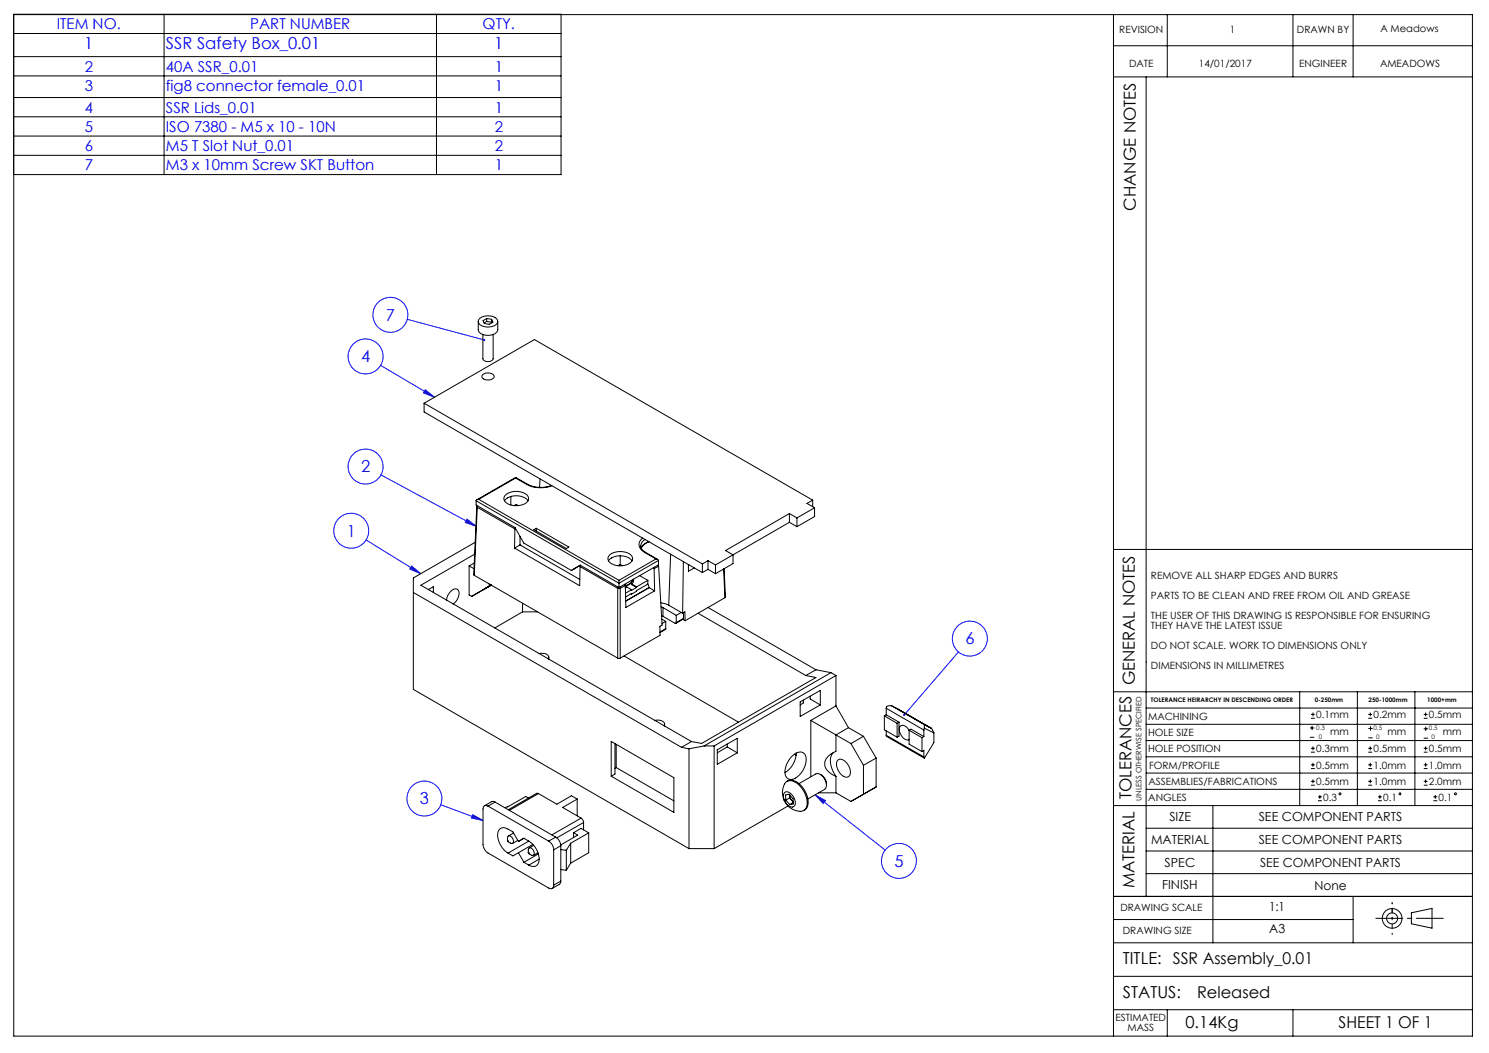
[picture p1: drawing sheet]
<svg xmlns="http://www.w3.org/2000/svg" width="420mm" height="297mm" viewBox="0 0 420 297" stroke-linecap="round" stroke-linejoin="round" font-family="sans-serif">
<g fill="none" stroke="#000" stroke-width=".28">
<path d="M3.8 16h154.5M3.8 9.5h154.5M3.9 4.1h411.4v288.1h-411.4l-.1-288.2h154.5v45.2h-154.5M46.3 4v45.2M123.1 4v45.2M314.1 4.1v288.1M314.1 12.9h101.2M329.2 4.1v17.6M364.7 4.1v17.6M381.7 4.1v17.6M3.8 21.4h154.5M3.8 27.5h154.5"/>
<path d="M3.8 32.9h154.5M3.8 38.4h154.5M314.1 21.7h101.2M323.3 21.7v231.1M3.8 43.8h154.5M314.1 155h101.2M314.1 195.1h101.2M323.3 199.7h92M366.6 195.1v32.1M382.9 195.1v32.1M399.1 195.1v32.1M323.3 218h92"/>
<path d="M323.3 213.5h92M323.3 208.9h92M323.3 204.3h92M369.6 205.3h1M369.6 208h1M369.8 202.6h1.1M369.8 201.5h1.1M369.8 212.2h1.1M369.8 211.1h1.1M369.8 216.8h1.1M369.8 215.7h1.1M370.1 204.8v1"/>
<path d="M370.3 201v1M370.3 210.5v1.1M370.3 215.2v1M370.3 219.8v1.1M385.9 202.6h1.1M385.9 201.5h1.1M385.9 212.2h1.1M385.9 211.1h1.1M385.9 216.8h1.1M385.9 215.7h1.1M386 205.5h1.1M386 208.1h1.1"/>
<path d="M386.5 201v1M386.5 210.5v1.1M386.5 215.2v1M386.5 219.8v1.1M386.6 204.9v1.1M401.6 202.6h1.1M401.6 201.5h1.1M401.6 212.2h1.1M401.6 211.1h1.1M401.6 216.8h1.1M401.6 215.7h1.1M401.7 205.6h1"/>
<path d="M401.7 208.2h1M402.1 201v1M402.1 210.5v1.1M402.1 215.2v1M402.1 219.8v1.1M402.2 205v1.1M314.1 227.2h101.2M323.3 222.6h92M323.3 233.6h92M342.1 227.2v38.7M369.8 221.5h1.1M369.8 220.4h1.1"/>
<path d="M371.8 225.8h1.1M371.8 224.8h1.1M372.3 224.2v1.1M385.9 221.5h1.1M385.9 220.4h1.1M388.7 225.8h1M388.7 224.8h1M389.2 224.2v1.1M401.6 221.5h1.1M401.6 220.4h1.1M404.3 225.8h1.1M404.3 224.8h1.1"/>
<path d="M404.8 224.2v1.1M314.1 252.8h101.2M314.1 259.4h67.6M323.3 240h92M323.3 246.4h92M381.7 252.8v13.1M398.1 257.5l5.8-1.3v5.6l-5.8-1.2zM314.1 265.9h101.2M314.1 275.4h101.2M314.1 284.8h101.2M329.2 284.8v7.4M364.7 284.8v7.4"/>
<circle cx="378" cy="223.9" r=".27"/>
<circle cx="394.9" cy="223.9" r=".28"/>
<circle cx="410.5" cy="223.9" r=".26"/>
<circle cx="392.7" cy="259" r="2.78"/>
<circle cx="392.7" cy="259" r="1.55"/>
</g>
<g fill="none" stroke="#00f" stroke-width=".28">
<path d="M114.9 90.1l21.7 5.8M107.4 103l15.2 9M119.9 109.9l2.7 2.1-3.1-1.2zM107.5 133.9l26.9 14.6M103.3 152.3l15.4 9.5M116.1 159.7l2.6 2.1-3.1-1.3zM131.7 146.4l2.7 2.1-3.2-1.1zM270.4 183.9l-15.3 17.7M124.3 227l11.9 4.4M133.3 229.8l2.9 1.6-3.2-.7zM229.9 224.2l2.9 1.6-.6 .8zM229.9 224.2l19.8 15.6"/>
<circle cx="110.1" cy="88.8" r="4.9"/>
<circle cx="103.1" cy="100.5" r="4.9"/>
<circle cx="103.1" cy="131.6" r="4.9"/>
<circle cx="99.1" cy="149.7" r="4.9"/>
<circle cx="273.6" cy="180.1" r="4.9"/>
<circle cx="119.7" cy="225.2" r="4.9"/>
<circle cx="253.6" cy="242.8" r="4.9"/>
</g>
<path d="M392.7 259v-4.4M392.7 254.6v4.4M392.7 259v4.6" fill="none" stroke="#000" stroke-width=".28" stroke-dasharray="15.2 1.3 1.3 1.3" stroke-dashoffset="14.9"/>
<path d="M388.1 259h19" fill="none" stroke="#000" stroke-width=".28" stroke-dasharray="15.2 1.3 1.3 1.3" stroke-dashoffset="7.6"/>
<path d="M136.3 95.7l.1 .5 .4-.1 .1-.1-.3-.1 .3 .1-.1-.4zM119.9 109.9l2.7 2.1-3.1-1.2zM131.7 146.4l2.7 2.1-3.2-1.1zM116.1 159.7l2.6 2.1-3.1-1.3zM133.3 229.8l2.9 1.6-3.2-.7zM254.8 201.4v.5l.3-.3-.3 .3a.34 .34 0 0 0 .5 0 .34 .34 0 0 0 0-.5 .34 .34 0 0 0-.5 0zM229.9 224.2l2.9 1.6-.6 .8z" fill="#00f"/>
<g fill="none" stroke="#000" stroke-width=".28">
<path d="M134.9 90.7v2.3a2.82 2.82 0 0 0 3.7 1.5 2.12 2.12 0 0 0 1.8-1.5v-2.3M135.4 89.8a3.8 3.8 0 0 1 4.9 .4 1.6 1.6 0 0 1-1.7 1.9 3.3 3.3 0 0 1-3.7-1.2l.1-.8zM136.2 94.4v6.8a1.69 1.69 0 0 0 2.9 0v-6.8M137.3 89.8l-1.1 .6 .4 .9 1.4 .2 1-.6-.3-.8M137.3 89.8l1.4 .3M137.3 90.7l-.7 .4M137.3 90.7l1.4 .2M137.3 89.8v.9M138.7 90.9v.1M138.7 90.1v.8M119.6 113.7l78.5 45.4M119.6 113.7l31.1-17.9 78.5 45.3"/>
<path d="M119.6 113.7v2.5l78.5 45.3M136.1 105.7a2.27 2.27 0 0 1 3.3 .3 1.94 1.94 0 0 1-3.3 .6l-.2-.2zM142.7 139.6a4.8 4.8 0 0 1 6.2 .3 1.74 1.74 0 0 1-1.4 2.4 4.8 4.8 0 0 1-5.2-1 1.29 1.29 0 0 1 .4-1.7zM145.5 134.7v.1M145.5 134.7l3.4 1.9M145.5 134.7l-11 6.3M145.5 134.8l3.1 1.9M145.5 134.8l-10.5 6M148.6 136.7a8.7 8.7 0 0 0 7.1 .3M148.9 136.6a8.2 8.2 0 0 0 6.6 .3M148.9 136.6l-.3 .1M152.3 135.1l-.1 2.4"/>
<path d="M132.3 159.6v8.2l.8 .4 4.9-2.9M132.3 159.6l1.4 .8M133.8 158.8l-1.5 .8M133.9 156.3l-15.2 8.8 76.4 44.1M134 153l-17.4 10v31.4l77.7 45M134.3 141.2l40.3 23.3M134.3 141.2v1.2l11 6.4 2.4 4.4 13.4 7.7M134.5 142.8l-.9 19.3 .2 .2M134.5 142.8l.1 .3M134.5 142.6v.2M134.6 143.1l-.8 19.2M134.6 143.1l10.6 6.1"/>
<path d="M134.7 142.7l-.1 .4M135 140.8l-.6 .2-.1 .2M135 140.8l39.6 22.9M142.3 141.2a4.6 4.6 0 0 1 6.6 0M144.1 140v2.4M145 142.6l.6-.3 .6 .3M145.1 154.6l18.4 10.6 .1-5.4M145.2 149.2l-.1 5.4M145.3 148.9l-.1 .3M146.7 153.7l16.8 9.7M146.7 151.3v2.4M146.7 153.7l-1.6 .9"/>
<path d="M150.6 149.4l.7-.4 9.1 5.3-.7 .4zM151.3 149v.8M163.6 159.8l10.6 6.1M163.7 159.4l10.9 6.3M163.7 159.4l-2.6 1.5M163.7 159.5l-.1 .3M171.6 158.2a4.6 4.6 0 0 1 6.7 0M172 156.5a4.9 4.9 0 0 1 6.3 .4 1.7 1.7 0 0 1-1.5 2.4 4.7 4.7 0 0 1-5.1-1 1.36 1.36 0 0 1 .3-1.8zM174.9 159.2l.7 .4M174.9 159.2l-.6 .4M174.9 156.8v2.4M181.3 151.8a2.26 2.26 0 0 0-1 2.2 2.26 2.26 0 0 0 1.6 1.8"/>
<path d="M181.9 155.8h.2M181.9 155.8l3.1 1.9M181.9 152.1a1.96 1.96 0 0 0-1.2 2 1.96 1.96 0 0 0 1.4 1.7M182.1 155.8l3.4 2M183 152.8l-.5 .2a3.1 3.1 0 0 0-1.7 1.6M185 157.7l.7 .4M185 157.7l-10.4 6M185.6 159.3l.2 .4M185.7 158.1l-11.1 6.4M185.7 158.1v1.2l-11.1 6.4M185.8 159.7l1 16.6-.7 .4 .1 2.5-11.3 6.4M185.8 159.7l-1.3 .7"/>
<path d="M189.2 156.3l-.6 14.4M192.8 158.4l-.3 14.6M194.2 159.2v1.9l1.6-.9M194.3 159.3h-.1M198.1 159.1v2.4M199.7 158.1l2.1 1.2M199.7 158.1l-1.6 1M199.7 158.1v2.5M201.8 159.3v2.5M206.8 156.5l-5 2.8M206.8 156.5v2.5l-5 2.8M222.7 144.8l-18.1 10.5 2.2 1.2"/>
<path d="M222.7 144.8l2.1 1.3M222.7 144.8v2.5M222.7 147.3l-15.9 9.2M222.7 147.3l2.1 1.3M224.8 146.1v2.5M229.2 141.1l-1.6 .9 2.2 1.2M229.2 141.1v1.8M229.8 143.2l-5 2.9M229.8 143.2v2.5l-5 2.9M116.6 167.1l75.6 43.7M120.8 166.3l1.4-.8v1.6M126 169.3a3.4 3.4 0 0 1 2.6-3.2 1.54 1.54 0 0 1 .7 2.4l-.7 1.1-.8 .8"/>
<path d="M133.8 162.3l40.4 23.3M136.2 166.4l2.4-1.4zM138 164.7v.6M138.6 165l-.6 .3M147.4 172.6l-7.8 4.5M147.4 172.6h4.2M147.4 170.1v2.5M174.2 165.9h.7M174.2 165.9v19.7M174.3 165.6l-.1 .3M174.6 163.7v.8M174.6 164.5v1.2"/>
<path d="M174.8 165.6l.1 .3M174.9 165.9v19.7M176.3 164.8l.1 .3M176.3 165.7l.5-.1 1.4 .7M176.4 165.1l-1.5 .8M176.4 165.1l.1 6.2 8.1-4.7M178 167.5l.2 .1M178.2 166.3l-1.8 1M178.2 167.6v-.2l-1.7 1M178.2 164.7v.2l1.4 .8M178.2 164.7l1.4 .8M178.4 163.5a2.55 2.55 0 0 1-2 1.8"/>
<path d="M178.5 163.5a2.48 2.48 0 0 1-2.1 1.7M178.6 163.4l.1 .4M178.7 163.4v.6l-.5 .7M179.6 165.5v.2M179.6 165.7l-1.4 .8v-.2M180.4 162.4l2.3 1.3M182.7 164.8l.4 .9M182.7 163.7v1l-4.5 2.9M182.7 163.7l-3.1 1.8M183.1 165.7l-6.6 3.8M183.1 165.7l1.5 .9M184.4 160.1l.1 .3"/>
<path d="M184.5 160.4l.1 6.2M186.4 170l2.2 .7M186.5 171.2l.5 .2M186.6 173.7l.4 .1M186.7 174.6l1.1 .7M187 173.8l3.5 2.1 .2-.3M187 171.4l3.7 2.2M187 171.4v2.4M187.8 177.3l-.1 .2-1.5 .9M187.8 175.3l-1 .6M187.8 175.3v2M187.8 177.3l-1.6 1"/>
<path d="M188.6 170.7l3.9 2.3M190.7 173.6v2M192.2 172.8l-1.5 .8M192.5 173l.7-.4 .1 2.5M192.6 174.7l.7 .4M192.8 174.4l-2.2 1.4M192.8 172.8v1.6M192.8 174.4l-2.1 1.2M196.9 173l30.4 17.5M199.7 160.6l-1.6 .9M199.7 160.6l2.1 1.2M199.7 171.3l30.5 17.6"/>
<path d="M204.1 160.5l.4 8.1M204.3 160.4l.3 8-.1 .2M204.5 168.6l-11.2 6.5M152 184.3a1.93 1.93 0 0 1 2.8 1.3l-.2 .2M154.8 185.3v.6M174.2 185.6h.7M176 185l32.3 18.7M225.7 198l5.7-3.3v4.1l-5.7 3.3zM226.6 197.5v.8l-.9 .5M227.3 190.5l2.9 .6-32.3 18.6-2.8-.5M228.5 196.4v.8l2.9 1.6M230.2 188.9l-2.9 1.6"/>
<path d="M230.2 188.9l4.2 .8M234.4 189.7l-35.8 20.7M234.4 189.7l1.4 .8M235.8 190.5l-34.4 19.9M235.8 190.5v8.6M235.8 199.1l-7.1 4.1M235.8 199.1l3.5 6.1M250 199.8l10.6 6.1M250 199.8v1.8M251.5 199.1l-.6-.1a.71 .71 0 0 0-.9 .8M251.5 199.1l11.1 6.3M251.5 199.1l9.5 5.4"/>
<path d="M172.4 209.1l17.7 10.3v9.7l-17.7-10.2zM173.5 209.8v8.5l-1.1 .6M173.8 216.5l-.3 .2M173.8 216.5l16.3 9.4M173.8 210v6.5M184.7 203.2l.8-.1a1.51 1.51 0 0 1 1.9 1.3l-.1 .3M187.5 204.2v.6M192.2 210.8l2.1 .4M194.3 211.2v28.2M195.1 209.2l-2.9 1.6M198.6 210.4h2.8M198.6 210.4l-4.3 .8"/>
<path d="M201.4 210.4v29M202.3 211.5l5.7-3.3v4.1l-5.7 3.3zM205.1 210.7l2.9 1.6M205.1 210.7l-2.8 1.6M205.1 209.9v.8M223.5 213.2a2.29 2.29 0 0 1 3.6-.3 5.8 5.8 0 0 1-3.9 6.9 1.85 1.85 0 0 1-1.8-2.3l.6-2.3zM224 212.8l.6 .2M224.6 212.4a6.6 6.6 0 0 1-3.2 5.5M228.7 203.2v15.9M228.7 203.2l7.1 4.1M231.4 218.4a3.2 3.2 0 0 1 1.7 3.1M235.1 212.2a3.7 3.7 0 0 0-.6 4.1l1.3 2.7"/>
<path d="M235.8 207.3v4.6a4.1 4.1 0 0 0-3.1 4.2 5 5 0 0 0 3.1 2.9M235.8 219v4.6M235.8 207.3l4.2 2.4M236.4 214.3a2.09 2.09 0 0 1 2.7 1.2 2.71 2.71 0 0 1 .2 3.6 3.1 3.1 0 0 1-3.3-2.8 1.86 1.86 0 0 1 .4-2zM239.3 205.2l-3.5 2.1M239.3 205.2l4.3 2.5M240 209.7l3.6 6.2M243.6 215.9v8.1M243.6 207.7l-3.6 2M243.6 207.7l3.5 6.1M247.1 213.8l-3.5 2.1M247.1 213.8v8.2l-3.5 2"/>
<path d="M249.4 201.9l3.6 2.1M249.4 201.9v3.9l3.6 2.1M250 207.4l.1 .3 10.6 6.2M250 207.4l10.6 6.1M250 206.2v1.2M250 201.6l3.6 2.1M250 201.6l-.6 .3M253 204v3.9M253.6 203.7v3.9l-.6 .3M253.6 203.7l-.6 .3M256.4 206v-.1a1.83 1.83 0 0 0-2.4-1.2 2.74 2.74 0 0 0 2.4 4v-.1M256.4 206l.6-.3 3.6 2"/>
<path d="M256.4 206v3.9l3.7 2.1M256.4 206l3.7 2.1M260.1 212l.5-.3v1.8M260.1 208.1v3.9M260.6 213.5l.1 .4M260.6 205.9v1.8M260.6 207.7l-.5 .4M260.7 205.4l-.1 .5M260.7 205.4l2.7 1.3M261 204.5a.54 .54 0 0 0-.3 .9M261 204.5l1.7 1 .7 1.2M263.4 206.7v2.7l-2.7 4.5"/>
<path d="M137.7 227.4a.86 .86 0 0 0-1-.1 .86 .86 0 0 0-.5 .9v10a3.2 3.2 0 0 0 1.5 2.4l17.1 9.9a.85 .85 0 0 0 1 .1 .85 .85 0 0 0 .4-.9M137.7 227.4l17.1 9.8M139.6 226.2l-.5-.2-.5 .1-1.9 1.2M139.6 226.2l-1.9 1.2M139.6 226.2l17.1 9.9M143.2 237.1h.1l.1 .3zM143.2 237.1v-1.1l.2-.2a1.38 1.38 0 0 1 1.2 2.1l-.6-.1-.7-.4M144.9 234.9l-1.5 .9M146.1 237l-1.5 .9M149.1 225.1l-.8-.5-5.1 3-.9 .2M149.2 237.2a6 6 0 0 1 2.7 6.1 1.71 1.71 0 0 1-2.7 .7M149.2 237.2l-1.4-.8-1.6 .9-1.5-2.7a3.4 3.4 0 0 0-3.6-.9 3.2 3.2 0 0 0-.3 3.8l.3 .7a6.1 6.1 0 0 0 2.2 2.4"/>
<path d="M149.2 237.2l-5.9 3.4M150.3 238.2l-4.1 2.3M150.5 238.4l-1.2 .8M151.9 223.8h-.5l-8 4.6M151.9 223.8l5.2 3 4.1-2.4 1.6 1M151.9 223.8l-8.2 4.8M154.8 237.2a2.97 2.97 0 0 1 1.4 2.5M156.2 239.7v10M156.7 236.1a3.1 3.1 0 0 1 1.5 2.4M156.7 236.1l-1.9 1.1M158.2 238.5l-2 1.2M158.2 238.5v10"/>
<path d="M158.2 239.6l1.5 .2M159.7 239.8v5.7M161 237.8l-1.3 2M161 237.8v5.6M161.8 234.9l2.1-1.3 2.2 1.3M161.8 234.9l1.1 .6-4.7 2.8M161.8 234.9v1.3M162.8 225.4l-4.1 2.3 5.2 3M162.8 225.4v4.7M163.9 230.7l.6 .8 .1 .5M163.9 230.7l-8.2 4.8M164.6 232v2.1"/>
<path d="M164.6 232l-7.5 4.3M166.1 234.9l-5.1 2.9M166.1 234.9v5.6l-5.1 2.9M194.3 239.4h7.1M221.3 223.6a1.69 1.69 0 0 1 2.4 .9l.3 .6a1.69 1.69 0 0 1-.4 2.5 3 3 0 0 1-2.3-4zM221.4 220.9a2.22 2.22 0 0 1 3.2-.1 6.7 6.7 0 0 1 2.8 7.1 2.27 2.27 0 0 1-3.1 .7 5.3 5.3 0 0 1-2.9-7.7zM221.7 225.7l-.1-1.5 1-.2 1.1 1.3 .1 1.5-1.1 .1M221.7 225.7l1 1.2M222 220.4a3.2 3.2 0 0 1 4.1 1.4 5.7 5.7 0 0 1 1.3 6.4l-.7 .4M222.3 227.3l-20.9 12.1M222.7 224.3l.6 1.4M222.7 224.2v.1"/>
<path d="M222.7 224.3v.7M222.7 225l-1 .7M222.7 225l.6 .7M223.3 225.7l.4 .3M223.3 225.7l.4 .5M223.7 226.3l-1 .6M225.4 221l4.7-2.7a2.66 2.66 0 0 1 2.9 2.5 1.75 1.75 0 0 1-.4 1.8l-4.7 2.8M230.9 223.6h4.9M235.8 223.6l4.2 2.5 3.6-2.1M146.2 240.5l-1.5 .9-1.4-.8M146.2 240.5l1.6 2.7M147.8 243.2l1.4 .8"/>
<path d="M149 240.5h.2l.1 .3zM149 240.5v-.8l.3-.5a1.38 1.38 0 0 1 1.2 2.1l-.6-.1-.7-.4M151.7 240.5l-1.2 .8M151.9 240.8l-4.1 2.4M152.1 242.3l-2.9 1.7M158.2 248.5l-.4 .9-2 1.2M158.2 248.5l-2 1.2M158.2 245.2l1.5 .3M161 243.4l-1.3 2.1"/>
</g>
<g font-size="4.7" fill="#00f">
<text x="23.8" y="14">1</text>
<text x="46.8" y="14">SSR Safety Box_0.01</text>
<text x="139.4" y="14">1</text>
<text x="108.8" y="90.4">7</text>
<text x="101.8" y="102.2">4</text>
<text x="101.8" y="133.2">2</text>
<text x="97.8" y="151.3">1</text>
<text x="272.3" y="181.8">6</text>
<text x="118.4" y="226.9">3</text>
<text x="252.3" y="244.5">5</text>
</g>
<g font-size="4.7">
<text x="320.4" y="59.4" transform="rotate(-90 320.4 59.4)">CHANGE NOTES</text>
<text x="320.1" y="193.3" transform="rotate(-90 320.1 193.3)">GENERAL NOTES</text>
<text x="319.2" y="225.4" transform="rotate(-90 319.2 225.4)">TOLERANCES</text>
<text x="320" y="250.5" transform="rotate(-90 320 250.5)">MATERIAL</text>
<text x="316.7" y="271.8">TITLE: SSR Assembly_0.01</text>
<text x="316.7" y="281.4">STATUS:</text>
<text x="334.4" y="290.1">0.14Kg</text>
</g>
<g font-size="4.6">
<text x="337.7" y="281.4">Released</text>
<text x="377.6" y="290.1">SHEET 1 OF 1</text>
</g>
<g font-size="4.2" fill="#00f">
<text x="16" y="8.2">ITEM NO.</text>
<text x="70.6" y="8.2">PART NUMBER</text>
<text x="136.1" y="8.2">QTY.</text>
<text x="23.9" y="20.2">2</text>
<text x="46.8" y="20.2">40A SSR_0.01</text>
<text x="139.5" y="20.2">1</text>
<text x="23.9" y="25.6">3</text>
<text x="46.8" y="25.6">fig8 connector female_0.01</text>
<text x="139.5" y="25.6">1</text>
<text x="23.9" y="31.7">4</text>
<text x="46.8" y="31.7">SSR Lids_0.01</text>
<text x="139.5" y="31.7">1</text>
<text x="23.9" y="37.2">5</text>
<text x="46.8" y="37.2">ISO 7380 - M5 x 10 - 10N</text>
<text x="139.5" y="37.2">2</text>
<text x="23.9" y="42.6">6</text>
<text x="46.8" y="42.6">M5 T Slot Nut_0.01</text>
<text x="139.5" y="42.6">2</text>
<text x="23.9" y="48">7</text>
<text x="46.8" y="48">M3 x 10mm Screw SKT Button</text>
<text x="139.5" y="48">1</text>
</g>
<g font-size="3.5">
<text x="329.8" y="231.6">SIZE</text>
<text x="355.1" y="231.6">SEE COMPONENT PARTS</text>
<text x="324.7" y="237.9">MATERIAL</text>
<text x="355.1" y="237.9">SEE COMPONENT PARTS</text>
<text x="328.5" y="244.6">SPEC</text>
<text x="355.5" y="244.6">SEE COMPONENT PARTS</text>
<text x="327.8" y="250.8">FINISH</text>
<text x="370.8" y="251.1">None</text>
<text x="358" y="257.1">1:1</text>
<text x="358" y="263.2">A3</text>
</g>
<g font-size="2.8">
<text x="315.7" y="9.4">REVISION</text>
<text x="346.9" y="9.4">1</text>
<text x="365.8" y="9.4">DRAWN BY</text>
<text x="389.4" y="9.1">A Meadows</text>
<text x="318.5" y="18.8">DATE</text>
<text x="338.2" y="18.8">14/01/2017</text>
<text x="366.4" y="18.8">ENGINEER</text>
<text x="389.3" y="18.8">AMEADOWS</text>
<text x="324.7" y="163.4">REMOVE ALL SHARP EDGES AND BURRS</text>
<text x="324.7" y="169">PARTS TO BE CLEAN AND FREE FROM OIL AND GREASE</text>
<text x="324.7" y="174.6">THE USER OF THIS DRAWING IS RESPONSIBLE FOR ENSURING</text>
<text x="324.7" y="177.5">THEY HAVE THE LATEST ISSUE</text>
<text x="324.7" y="183.1">DO NOT SCALE. WORK TO DIMENSIONS ONLY</text>
<text x="324.7" y="188.8">DIMENSIONS IN MILLIMETRES</text>
<text x="323.9" y="203.1">MACHINING</text>
<text x="371.3" y="202.6">0.1mm</text>
<text x="387.4" y="202.6">0.2mm</text>
<text x="403.1" y="202.6">0.5mm</text>
<text x="323.8" y="207.6">HOLE SIZE</text>
<text x="375.2" y="207.4">mm</text>
<text x="391.3" y="207.4">mm</text>
<text x="407" y="207.4">mm</text>
<text x="323.8" y="212.1">HOLE POSITION</text>
<text x="371.3" y="212.1">0.3mm</text>
<text x="387.4" y="212.1">0.5mm</text>
<text x="403.1" y="212.1">0.5mm</text>
<text x="324" y="221.4">ASSEMBLIES/FABRICATIONS</text>
<text x="324.1" y="216.8">FORM/PROFILE</text>
<text x="371.3" y="216.8">0.5mm</text>
<text x="371.3" y="221.4">0.5mm</text>
<text x="387.4" y="216.8">1.0mm</text>
<text x="387.4" y="221.4">1.0mm</text>
<text x="403.1" y="216.8">1.0mm</text>
<text x="403.1" y="221.4">2.0mm</text>
<text x="323.9" y="225.8">ANGLES</text>
<text x="373.2" y="225.8">0.3</text>
<text x="390.2" y="225.8">0.1</text>
<text x="405.8" y="225.8">0.1</text>
<text x="316" y="257.1">DRAWING SCALE</text>
<text x="316.7" y="263.5">DRAWING SIZE</text>
<text x="314.7" y="288">ESTIMATED</text>
<text x="318" y="290.8">MASS</text>
</g>
<text font-size="2.1" x="322" y="225.9" transform="rotate(-90 322 225.9)">UNLESS OTHERWISE SPECIFIED</text>
<g font-size="1.8">
<text x="324.7" y="198.1">TOLERANCE HEIRARCHY IN DESCENDING ORDER</text>
<text x="370.9" y="198.1">0-250mm</text>
<text x="386.1" y="198.1">250-1000mm</text>
<text x="402.6" y="198.1">1000+mm</text>
<text x="371.3" y="205.9">0.3</text>
<text x="372" y="208.5">0</text>
<text x="387.4" y="205.9">0.5</text>
<text x="388.2" y="208.5">0</text>
<text x="403.1" y="205.9">0.5</text>
<text x="403.8" y="208.5">0</text>
</g>
</svg>
